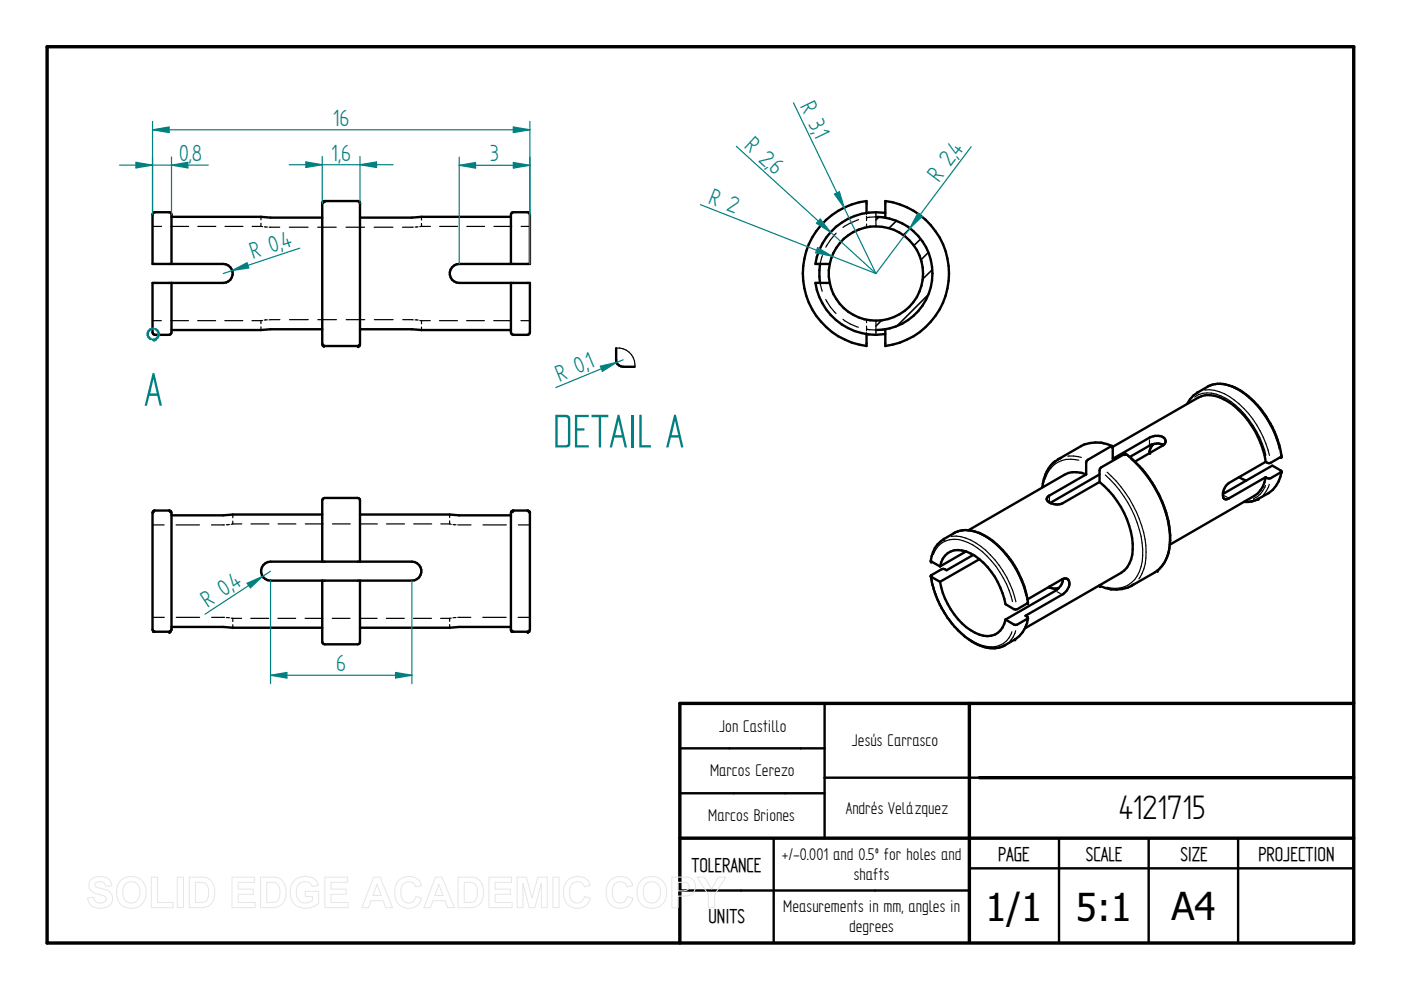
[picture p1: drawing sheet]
<svg xmlns="http://www.w3.org/2000/svg" width="297mm" height="210mm" viewBox="0 0 297 210" stroke-linecap="round" stroke-linejoin="round" font-family="sans-serif">
<path d="M10 9.9h277v190h-277zM205.5 149.1v50.5M287 149.1h-142.9v50.8M144.1 177.7h142.9M207.6 164.9h79.4" fill="none" stroke="#000" stroke-width=".72"/>
<g fill="none" stroke="#000" stroke-width=".51">
<path d="M36.4 56v-10.5l-.3-.5h-.2h-3.3l-.3 .5v10.5h15a2.01 2.01 0 0 1 2 2 2.01 2.01 0 0 1-2 2h-15v10.5l.3 .4 .2 .1h3.1l.2-.1 .3-.4v-10.5M36.4 46l31.9 .1M68.4 42.8l-.1 .3v29.8M68.7 42.6l-.2 .2M68.8 42.6h7.1M76 42.6l.3 .4M76.3 43.1v30M89.3 46h19M89.4 46l-2.1 .1h-11M108.3 56v-10.5l.3-.5h.2h3.3l.2 .5v10.5h-14.9a2.01 2.01 0 0 0-2 2 2.01 2.01 0 0 0 2 2h14.9v10.5v.2l-.5 .3h-3l-.4-.3-.1-.2v-10.5M173.9 56l-.2 2.7 .2 1.3M175.9 56a10 10 0 0 1 15.4-6.3 10 10 0 0 1 0 16.6 10 10 0 0 1-15.4-6.3"/>
<path d="M175.9 60h-3a12.9 12.9 0 0 0 14.8 10.8M175.9 56l-.2 2.7 .2 1.3M183.7 45.1v-2.5a15.5 15.5 0 0 0-13.5 15.4 15.5 15.5 0 0 0 13.5 15.4v-2.6M185.7 46a12 12 0 0 1 12 12 12 12 0 0 1-12 12M187.7 45.1a13 13 0 0 0-14.8 10.9h3M187.7 46.1v-3.5a15.5 15.5 0 0 1 13.5 15.4 15.5 15.5 0 0 1-13.5 15.4v-3.6M68.3 69.8l-31.9 .2M68.4 72.9v.2M68.4 73.1l.2 .2M68.7 73.3l7.2 .1M76.1 73.3l-.2 .1M76.2 73.2h.1"/>
<path d="M76.3 69.8h11l2.1 .2M89.3 70h19M223.6 97.9a7.7 7.7 0 0 0-2.6 5.4M223.7 97.8l-.1 .1M224.3 97.4l-.6 .4M225 97.1l-.7 .3M229.9 94.2l-5.6 3.2M229.9 94.2a7.8 7.8 0 0 1 5.9 .4M235.6 94.6l-5.2 3.1-.1 2.9M238.4 96.3l-5.2 3.1-.1 2.8M238.5 96.2h.1M238.7 96.2l.8 .7"/>
<path d="M239.5 96.9a24 24 0 0 1 8.6 17.7 8.2 8.2 0 0 1-2.6 6.3M240.6 97.9l5.9-3.5a1.02 1.02 0 0 0 .6-1.1 1.02 1.02 0 0 0-.9-.8 3.4 3.4 0 0 0-2.5 .3l-7.8 4.5v-2.6l18.1-10.4a5.7 5.7 0 0 1 5.5 .4 18.5 18.5 0 0 1 8.6 11.9l.2 1.3M244.6 94.1a2.21 2.21 0 0 0-.8 2M246.7 94.4a2.91 2.91 0 0 0-3 .1l-4.2 2.4M251.7 85.6l1.3-1.7 2.9-1.9a6.9 6.9 0 0 1 7.1 .8 20.9 20.9 0 0 1 8.7 13.9M268.3 97.9l-7.7 4.5a2.82 2.82 0 0 0-1.1 3.3l.5 .2 .6-.2 7.7-4.5M271.5 99.7l-1.8-1-10.4 6M271.5 96.9l-2.1 1.2-.3 .1-.8-.3M271.7 100a7 7 0 0 1-4.9 5.7M32.4 108.5l-.1 24.9M32.6 108.3l-.1 .2M32.8 108.2l-.2 .1"/>
<path d="M32.8 108.2l3.2 .1M36.1 108.3v.1M36.2 108.4l.1 .1M36.3 108.5v.2M36.4 108.8v24.6l-.3 .4M49.3 109.1h19M49.4 109.1l-2.1 .2h-10.9M55.8 119.8l1-.6 .6-.1h29.9a2.01 2.01 0 0 1 2 2 2.01 2.01 0 0 1-2 2h-29.9a2.01 2.01 0 0 1-1.9-1.2 2.01 2.01 0 0 1 .3-2.1zM68.3 119.1v-13l.3-.4 .2-.1h7.1l.4 .2v13.3M76.3 109.1l32 .2M108.4 108.5l-.1 24.9M108.8 108.2l-.3 .3"/>
<path d="M108.8 108.2l3.3 .1M112.1 108.4l.2 .1M112.3 108.5v.2M112.3 108.8v24.7l-.1 .3M197.4 119l1.9 1.1M200.1 114.3a5.9 5.9 0 0 0-2.7 4.5M202.2 113.1a7 7 0 0 1 7.3 .9 20.4 20.4 0 0 1 8.4 13.7M202.2 113.1l-2.1 1.2M204.8 116.9l-5.5 3.2M206.4 117.6l-5.7 3.3-.7-.3-.4 .1-2.2 1.3M207.6 118.6l-8.3 4.8M230.3 100.6l-7.8 4.5a.78 .78 0 0 0-.6 .8 .78 .78 0 0 0 .7 .7 2.96 2.96 0 0 0 2.7 .1l7.8-4.5"/>
<path d="M230.3 100.6a5.5 5.5 0 0 0-4.6 .1l-20.4 11.7M233.1 100.6l-10.4 6M233.1 102.2a18.7 18.7 0 0 1 7.1 14.3 5.8 5.8 0 0 1-2.5 5l-20.4 11.7M262.7 101.2l1.5 .7M266.8 105.8l-1.4 .5-1.6 .1M268.3 101.2a5.3 5.3 0 0 1-2.3 3.9l-18 10.4M271.6 100.1l-2.2 1.3-.3 .1-.8-.3M32.3 133.5l.1 .2M32.5 133.8l.3 .1h3.1M36.1 133.9h-.2M36.4 132.9h10.9l2.1 .2M49.3 133.1h19"/>
<path d="M68.3 123.1v13l.1 .3 .4 .2h7.1l.4-.2v-13.3M108.3 132.9l-32 .2M108.3 133.5l.1 .2M108.5 133.8l.3 .1h3M112.2 133.8l-.3 .1M197.4 122.1v.2M197.4 122.2v.1M197.4 122.3a19.8 19.8 0 0 0 9.8 14.4l2.1 .6 1.6 .2 1.9-.6 2.4-1.3M197.5 122.3l1.8 1.1M199.3 120.1a3.9 3.9 0 0 1 5.5-3.2 14.7 14.7 0 0 1 8.1 10.1l.3 1.1 2.1 1.1 2.5-1.3M199.3 123.4a15.7 15.7 0 0 0 7.4 10.8 4.1 4.1 0 0 0 6.2-2l.3-.8M217.8 131.2l-2.5 1.3-2.1-1.1"/>
<path d="M217.8 127.1l7.4-4.3a1.03 1.03 0 0 1 1.3 .1 1.03 1.03 0 0 1 .2 1.3 3.2 3.2 0 0 1-1.5 1.9l-7.8 4.5 .4 .2M217.9 131a6 6 0 0 1-2.6 4.6M222.4 124.5l1.1 .3 1-.1M224.5 124.7l-.7 .6-10.6 6.1M225.3 122.8l-.2 1.1-.6 .8M233.1 124.1v.1M233.3 124.2a7.3 7.3 0 0 0 5.8 .4M239.8 124.2l-.7 .4M240.4 123.9l-.6 .3M245.4 121l-5.6 3.2M144.1 158.7h30.7M174.8 149.1v28.6"/>
<path d="M144.1 168.2h30.7M164 177.7v22.2M207.6 164.9h-32.8M224.5 177.7v22.2M243.5 177.7v22.2M262.5 177.7v22.2M144.1 188.8h61.4M205.5 184.1h81.5"/>
</g>
<g fill="none" stroke="#000" stroke-width=".25">
<path d="M32.3 48h1.9M36.2 48h3.8M41.9 48h3.9M47.7 48h3.8M53.5 48h1.9M55.3 47.3v.7h.4M55.3 46v.6M56 48.1h.7M57.1 48.2h2.2M61.3 48.2h4M67.3 48.2h4M73.4 48.2h3.9"/>
<path d="M79.3 48.2h4M85.3 48.2h2.3M88.6 48.1h-.6M89.3 48h2M89.4 47.4v.6h-.4M89.4 46v.7M93.2 48h3.8M99 48h3.7M104.7 48h3.8M110.5 48h1.8M173.8 56.4v.2M173.9 59.7h.1"/>
<path d="M173.9 59.9l.4 1.9M174.4 54.2l-.5 2M177.3 49.4l-1.2 1.5-1 1.5M182 46.6l-1.7 .7-1.6 .9M183.7 45.1v.4M183.7 45.8v1M183.7 47.5v.7M184.1 46.1h.1M185.7 45v3M185.7 46l-2 .1M185.8 46h.1M186.2 46l.5 .1"/>
<path d="M187.3 46.1h.4M32.3 68h1.9M36.2 68h3.8M41.9 68h3.8M47.7 68h3.8M53.4 68h2M55.3 69.3v.7M55.7 67.9l-.4 .1v.6M56.7 67.8l-.7 .1M59.3 67.8h-2.2M61.4 67.8h4M67.4 67.8h3.9"/>
<path d="M73.4 67.8h3.9M79.4 67.8h4M85.4 67.8h2.2M88 67.8l.6 .1M89 67.9l.4 .1v.7M89.3 68h1.9M89.4 69.3v.7M93.2 68h3.8M98.9 68h3.8M104.7 68h3.8M110.4 68h1.9M175.1 63.5a10.6 10.6 0 0 0 2.1 3"/>
<path d="M178.7 67.7a9.5 9.5 0 0 0 3.3 1.7M183.7 69.8l.2 .1M183.7 67.8v.6M183.7 69.1v1M183.7 70.5v.3M183.9 69.8l1.8 .2M184.1 69.9h.3M185.7 68v3M185.7 70h.1M187.4 69.9h-.1M187.7 69.8l-.1 .1M226.4 96.7h1.2l1.7 .3"/>
<path d="M228.7 97.6a5.6 5.6 0 0 0-7.2 4.1M231.3 93.9h1.2l1.6 .2M239.6 97.2a24.6 24.6 0 0 1 8.3 17 9.1 9.1 0 0 1-1.4 5.6M243.7 93.3v.8M253.3 84.2a5 5 0 0 1 5.6-.3 18.7 18.7 0 0 1 9.2 11.6l.3 1M255.4 82.7a9.2 9.2 0 0 1 7.3 2.9 20.7 20.7 0 0 1 5.7 8.5M257.5 81.5a7.5 7.5 0 0 1 5.2 1.3 20.7 20.7 0 0 1 8.5 12.5M268.4 94.1l.8 2.5M32.3 111.3h2.5M37.3 111.3h5M47.6 111.3h-2.8M48.6 111.2l-.6 .1"/>
<path d="M49.3 111.1h2M49.4 110.5v.6l-.4 .1M49.4 109.1v.7M53.2 111.1h3.8M59 111.1h3.7M64.7 111.1h3.8M70.5 111.1h3.7M76.2 111.1h3.8M82 111.1h3.8M87.7 111.1h3.8M93.5 111.1h1.8M95.3 111.1l.4 .1"/>
<path d="M95.3 109.1v.6M95.3 110.4v.7M96.1 111.2l.6 .1M97.1 111.3h2.8M102.4 111.3h5M109.9 111.3h2.4M197.9 117.6a4.7 4.7 0 0 1 6.3-3 15.7 15.7 0 0 1 8.5 8 18.8 18.8 0 0 1 2 5M201.7 113.7a9.3 9.3 0 0 1 7.3 3 21.7 21.7 0 0 1 6.4 10.9M203.7 112.5a8.1 8.1 0 0 1 6.3 2.1 21 21 0 0 1 7.5 11.7M222.5 105.5v.7M234.4 100.7a23.4 23.4 0 0 1 7.9 17.1 6.7 6.7 0 0 1-4 6.7 5.9 5.9 0 0 1-3.6 0M234.7 100.1a25.5 25.5 0 0 1 8.2 15.6 10.1 10.1 0 0 1-1.4 7"/>
<path d="M259.6 105.1l.6 .4M265.8 105.7h.1M268.3 102.9a4.8 4.8 0 0 1-2.4 2.8M269.1 102.7l-.6 1.4-.7 .8M271.3 101.4l-.4 .9-.9 1.3M32.3 130.9h2.5M37.4 130.9h4.9M44.9 130.9h2.7M48 130.9l.6 .1M49 131.1h.4v.7M49.3 131.1h1.9M49.4 132.5v.6"/>
<path d="M53.2 131.1h3.8M58.9 131.1h3.8M64.7 131.1h3.7M70.4 131.1h3.8M76.2 131.1h3.8M81.9 131.1h3.8M87.7 131.1h3.8M93.4 131.1h1.9M95.3 131.1v.6M95.3 132.4v.7M95.7 131.1h-.4M96.7 130.9l-.6 .1"/>
<path d="M97.1 130.9h2.7M102.4 130.9h4.9M109.9 130.9h2.4M197.8 124a19.9 19.9 0 0 0 8.4 11.9 6.3 6.3 0 0 0 6.5 .5 4.5 4.5 0 0 0 1.8-2.5M215.3 133.7a4.9 4.9 0 0 1-1.2 2.3M217.5 132.5l-.3 .8-.9 1.4M224.2 125.5l.6 .4"/>
</g>
<g fill="#000">
<circle cx="68.4" cy="42.8" r=".25"/>
<circle cx="68.7" cy="42.6" r=".25"/>
<circle cx="68.8" cy="42.6" r=".25"/>
<circle cx="76.3" cy="43" r=".25"/>
<circle cx="68.4" cy="73.1" r=".25"/>
<circle cx="68.7" cy="73.3" r=".25"/>
<circle cx="75.9" cy="73.4" r=".25"/>
<circle cx="76.2" cy="73.2" r=".25"/>
<circle cx="76.3" cy="73.1" r=".25"/>
<circle cx="223.6" cy="97.9" r=".25"/>
<circle cx="235.6" cy="94.6" r=".25"/>
<circle cx="235.7" cy="94.6" r=".25"/>
<circle cx="235.9" cy="94.7" r=".25"/>
<circle cx="235.9" cy="94.6" r=".25"/>
<circle cx="238.4" cy="96.3" r=".25"/>
<circle cx="238.6" cy="96.2" r=".25"/>
<circle cx="238.7" cy="96.2" r=".25"/>
<circle cx="243.8" cy="96" r=".25"/>
<circle cx="271.6" cy="99.8" r=".25"/>
<circle cx="271.6" cy="96.9" r=".25"/>
<circle cx="271.6" cy="99.9" r=".25"/>
<circle cx="271.6" cy="96.8" r=".25"/>
<circle cx="271.7" cy="96.8" r=".25"/>
<circle cx="271.7" cy="96.7" r=".25"/>
<circle cx="271.7" cy="100" r=".25"/>
<circle cx="271.7" cy="99.9" r=".25"/>
<circle cx="32.4" cy="108.5" r=".25"/>
<circle cx="32.6" cy="108.3" r=".25"/>
<circle cx="36" cy="108.3" r=".25"/>
<circle cx="36.1" cy="108.4" r=".25"/>
<circle cx="36.3" cy="108.5" r=".25"/>
<circle cx="108.4" cy="108.5" r=".25"/>
<circle cx="108.8" cy="108.2" r=".25"/>
<circle cx="112.1" cy="108.3" r=".25"/>
<circle cx="112.3" cy="108.5" r=".25"/>
<circle cx="197.4" cy="118.9" r=".25"/>
<circle cx="197.4" cy="119" r=".25"/>
<circle cx="200.1" cy="114.3" r=".25"/>
<circle cx="266.8" cy="105.7" r=".25"/>
<circle cx="271.6" cy="100.1" r=".25"/>
<circle cx="271.6" cy="100" r=".25"/>
<circle cx="32.5" cy="133.8" r=".25"/>
<circle cx="35.9" cy="133.9" r=".25"/>
<circle cx="36.1" cy="133.8" r=".25"/>
<circle cx="108.3" cy="133.5" r=".25"/>
<circle cx="108.5" cy="133.8" r=".25"/>
<circle cx="111.9" cy="133.9" r=".25"/>
<circle cx="112.2" cy="133.8" r=".25"/>
<circle cx="197.4" cy="122.1" r=".25"/>
<circle cx="197.4" cy="122" r=".25"/>
<circle cx="197.4" cy="122.3" r=".25"/>
<circle cx="197.5" cy="122.3" r=".25"/>
<circle cx="215.2" cy="135.6" r=".25"/>
<circle cx="217.8" cy="131.2" r=".25"/>
<circle cx="217.8" cy="127.9" r=".25"/>
<circle cx="217.8" cy="131.1" r=".25"/>
<circle cx="217.8" cy="130.8" r=".25"/>
<circle cx="217.9" cy="127.8" r=".25"/>
<circle cx="217.9" cy="130.9" r=".25"/>
<circle cx="217.9" cy="131.1" r=".25"/>
<circle cx="217.9" cy="127.7" r=".25"/>
<circle cx="217.9" cy="131" r=".25"/>
<circle cx="222.5" cy="124.4" r=".25"/>
<circle cx="233.2" cy="124.2" r=".25"/>
<circle cx="233.3" cy="124.2" r=".25"/>
<circle cx="245.4" cy="121" r=".25"/>
<circle cx="245.4" cy="120.9" r=".25"/>
</g>
<path d="M186.3 46l-.6 .7M190.1 46.8l-1.6 1.6M193 48.4l-1.5 1.5M195.2 50.7l-1.4 1.4M196.8 53.5l-1.5 1.6M197.7 57.2l-2.1 2M186.9 67.9l-1.2 1.2M196.8 62.5l-6.6 6.6" fill="none" stroke="#000" stroke-width=".34"/>
<path d="M148.5 43.4l37.2 14.6M173.4 52.5l3 1.8-3.5-.7z" fill="none" stroke="#008080" stroke-width=".25"/>
<path d="M173.4 52.5l3 1.8-3.5-.7z" fill="#008080"/>
<path d="M32.3 27.5l3.6-.6v1.2zM32.3 25.7v19.8M112.3 25.7v19.8" fill="none" stroke="#008080" stroke-width=".25"/>
<path d="M32.3 27.5l3.6-.6v1.2z" fill="#008080"/>
<path d="M108.8 26.9l3.5 .6-3.5 .6z" fill="none" stroke="#008080" stroke-width=".25"/>
<path d="M108.8 26.9l3.5 .6-3.5 .6z" fill="#008080"/>
<path d="M28.8 34.4l3.5 .6-3.5 .6zM32.3 27.5h80M32.3 33.3v12.2M36.4 33.3v12.2" fill="none" stroke="#008080" stroke-width=".25"/>
<path d="M28.8 34.4l3.5 .6-3.5 .6z" fill="#008080"/>
<path d="M36.4 35l3.4-.6v1.2z" fill="none" stroke="#008080" stroke-width=".25"/>
<path d="M36.4 35l3.4-.6v1.2z" fill="#008080"/>
<path d="M25.4 35h18.8M64.9 34.3l3.4 .6-3.4 .6zM68.3 33.2v9.9M76.3 33.2v9.9" fill="none" stroke="#008080" stroke-width=".25"/>
<path d="M64.9 34.3l3.4 .6-3.4 .6z" fill="#008080"/>
<path d="M76.3 34.9l3.5-.6v1.2z" fill="none" stroke="#008080" stroke-width=".25"/>
<path d="M76.3 34.9l3.5-.6v1.2z" fill="#008080"/>
<path d="M61.3 34.9h22.1" fill="none" stroke="#008080" stroke-width=".25"/>
<path d="M33.7 70.8l-.3 .8-.4 .3" fill="none" stroke="#008080" stroke-width=".51"/>
<g fill="#008080">
<circle cx="33" cy="71.9" r=".25"/>
<circle cx="32.6" cy="72" r=".25"/>
</g>
<path d="M32 69.8a1.13 1.13 0 0 0-.7 1.1 1.13 1.13 0 0 0 .7 1M32.3 69.7h.3M32.4 72h.2M33 69.8l.4 .3 .3 .7" fill="none" stroke="#008080" stroke-width=".51"/>
<path d="M130.6 73.8v2.5a1.4 1.4 0 0 0 1.5 1.5h2.5" fill="none" stroke="#000" stroke-width=".51"/>
<path d="M130.6 73.8a3.5 3.5 0 0 1 4 4" fill="none" stroke="#000" stroke-width=".25"/>
<path d="M127.3 77.6l3.4-.8-3 1.9zM132.1 76.3l-14.2 5.9" fill="none" stroke="#008080" stroke-width=".25"/>
<path d="M127.3 77.6l3.4-.8-3 1.9z" fill="#008080"/>
<path d="M49.2 57.4l3.2-1.7 .3 1.1zM63.5 52.6l-16.2 5.4" fill="none" stroke="#008080" stroke-width=".25"/>
<path d="M49.2 57.4l3.2-1.7 .3 1.1z" fill="#008080"/>
<path d="M97.4 35.1l3.4-.6v1.1zM97.4 33.3v22.7M112.3 33.3v22.7" fill="none" stroke="#008080" stroke-width=".25"/>
<path d="M97.4 35.1l3.4-.6v1.1z" fill="#008080"/>
<path d="M108.8 34.5l3.5 .6-3.5 .5z" fill="none" stroke="#008080" stroke-width=".25"/>
<path d="M108.8 34.5l3.5 .6-3.5 .5z" fill="#008080"/>
<path d="M97.4 35.1h14.9M57.4 123.1v21.8M87.3 123.1v21.8M57.4 143.2l3.4-.6v1.2z" fill="none" stroke="#008080" stroke-width=".25"/>
<path d="M57.4 143.2l3.4-.6v1.2z" fill="#008080"/>
<path d="M83.9 142.6l3.4 .6-3.4 .6z" fill="none" stroke="#008080" stroke-width=".25"/>
<path d="M83.9 142.6l3.4 .6-3.4 .6z" fill="#008080"/>
<path d="M52.4 123.7l3.3-1.5-2.6 2.4zM57.4 121.1l-13.9 9.1M57.4 143.2h29.9" fill="none" stroke="#008080" stroke-width=".25"/>
<path d="M52.4 123.7l3.3-1.5-2.6 2.4z" fill="#008080"/>
<path d="M205.9 31.1l-20.2 26.9M194.6 45.3l.9 .6-2.6 2.5z" fill="none" stroke="#008080" stroke-width=".25"/>
<path d="M194.6 45.3l.9 .6-2.6 2.5z" fill="#008080"/>
<path d="M156.1 31l29.6 27M173.9 46.4l2.2 2.8-3-1.9z" fill="none" stroke="#008080" stroke-width=".25"/>
<path d="M173.9 46.4l2.2 2.8-3-1.9z" fill="#008080"/>
<path d="M168.2 21.8l17.5 36.2M176.9 41.1l1.1-.5 1 3.4z" fill="none" stroke="#008080" stroke-width=".25"/>
<path d="M176.9 41.1l1.1-.5 1 3.4z" fill="#008080"/>
<g fill="none" stroke="#e6e6e6" stroke-width=".21">
<path d="M19.3 186.5a3.1 3.1 0 0 1 4 .2l.4 1.1-1.3 .1a1.28 1.28 0 0 0-1-1 1.28 1.28 0 0 0-1.3 .5v.4a5.6 5.6 0 0 0 2.5 .9 1.98 1.98 0 0 1 1.2 2.4 1.98 1.98 0 0 1-2.2 1.5 2.48 2.48 0 0 1-3-2.2l1.2-.2a1.44 1.44 0 0 0 1.3 1.3 1.44 1.44 0 0 0 1.5-.9 1.18 1.18 0 0 0-1.4-.9 2.36 2.36 0 0 1-2.4-2l.1-.7zM25.8 186.5a3.3 3.3 0 0 1 3.9-.1 3.3 3.3 0 0 1 1.2 3.8 3.2 3.2 0 0 1-3.8 2.3 3.2 3.2 0 0 1-2.4-3.8 3 3 0 0 1 1.1-2.2zM26.5 187.5a1.87 1.87 0 0 1 2.2-.4 1.87 1.87 0 0 1 1 2.1 1.87 1.87 0 0 1-1.8 2.3 1.87 1.87 0 0 1-1.9-2.3l.1-.8zM32.1 186h1.3v5.3h3.3v1.1h-4.6zM37.6 186h1.3v6.4h-1.3zM40.1 186h2.4a2.79 2.79 0 0 1 3 3.3 2.79 2.79 0 0 1-2.9 3.1h-2.5zM41.4 187.1a2.64 2.64 0 0 1 2.5 .5 3.3 3.3 0 0 1-.3 3.5l-.8 .2h-1.4zM49.2 186h4.8v1.1h-3.5v1.4h3.2v1.1h-3.2v1.7h3.6v1.1h-4.9zM55.2 186h2.4a2.79 2.79 0 0 1 3.1 3.3 2.79 2.79 0 0 1-3 3.1h-2.5zM56.6 187.1a2.64 2.64 0 0 1 2.4 .5 3.3 3.3 0 0 1-.3 3.5l-.8 .2h-1.3zM62.3 186.8a3.6 3.6 0 0 1 4.6-.2l.6 1.1-1.3 .3a1.8 1.8 0 0 0-2.2-1 1.8 1.8 0 0 0-1.2 2.1 2.01 2.01 0 0 0 1.1 2.2 2.01 2.01 0 0 0 2.3-.4v-.8h-1.5v-1.1h2.9v2.6a3.8 3.8 0 0 1-5.5-.3 4 4 0 0 1 .2-4.5zM68.9 186h4.8v1.1h-3.5v1.4h3.2v1.1h-3.2v1.7h3.6v1.1h-4.9z"/>
<path d="M79.2 186h1.4l2.6 6.4h-1.4l-.6-1.4h-2.5l-.6 1.4h-1.4zM79.9 187.5l.9 2.4h-1.7zM84.5 186.7a2.87 2.87 0 0 1 4.9 1l-1.3 .3a1.6 1.6 0 0 0-1.8-1 1.6 1.6 0 0 0-1.3 1.7 2.19 2.19 0 0 0 1.3 2.7 1.55 1.55 0 0 0 1.9-1.3l1.2 .4a2.93 2.93 0 0 1-3.4 2 2.93 2.93 0 0 1-2.3-3.3v-.6a3.2 3.2 0 0 1 .8-1.9zM92.3 186h1.4l2.6 6.4h-1.4l-.5-1.4h-2.6l-.5 1.4h-1.4zM93 187.5l.9 2.4h-1.7zM97.1 186h2.4a2.79 2.79 0 0 1 3 3.3 2.79 2.79 0 0 1-2.9 3.1h-2.5zM98.4 187.1a2.64 2.64 0 0 1 2.4 .5 3.3 3.3 0 0 1-.2 3.5l-.9 .2h-1.3zM103.7 186h4.8v1.1h-3.5v1.4h3.2v1.1h-3.2v1.7h3.6v1.1h-4.9zM109.6 186h2l1.2 4.4 1.2-4.4h2v6.4h-1.2v-5.1l-1.4 5.1h-1.2l-1.3-5.1v5.1h-1.3zM117.2 186h1.3v6.4h-1.3zM120.3 186.7a2.87 2.87 0 0 1 4.8 1l-1.2 .3a1.6 1.6 0 0 0-1.9-1 1.6 1.6 0 0 0-1.2 1.7 2.19 2.19 0 0 0 1.3 2.7 1.55 1.55 0 0 0 1.8-1.3l1.3 .4a2.93 2.93 0 0 1-3.5 2 2.93 2.93 0 0 1-2.2-3.3v-.6a3.2 3.2 0 0 1 .8-1.9zM129.3 186.7a2.87 2.87 0 0 1 4.9 1l-1.2 .3a1.6 1.6 0 0 0-1.9-1 1.6 1.6 0 0 0-1.3 1.7 2.19 2.19 0 0 0 1.3 2.7 1.55 1.55 0 0 0 1.9-1.3l1.2 .4a2.93 2.93 0 0 1-3.4 2 2.93 2.93 0 0 1-2.3-3.3l.1-.6a3.2 3.2 0 0 1 .7-1.9z"/>
<path d="M136.2 186.5a3.3 3.3 0 0 1 3.9-.1 3.3 3.3 0 0 1 1.1 3.8 3.2 3.2 0 0 1-3.7 2.3 3.2 3.2 0 0 1-2.4-3.8 3 3 0 0 1 1.1-2.2zM136.9 187.5a1.87 1.87 0 0 1 2.2-.4 1.87 1.87 0 0 1 .9 2.1 1.87 1.87 0 0 1-1.8 2.3 1.87 1.87 0 0 1-1.8-2.3l.1-.8zM142.4 186h2.1a2.5 2.5 0 0 1 2.7 1 2.08 2.08 0 0 1-.1 2.2 2.08 2.08 0 0 1-2.1 .8h-1.2v2.4h-1.4zM143.8 187.1h.6a1.28 1.28 0 0 1 1.7 .9 1.22 1.22 0 0 1-1.6 .9h-.7zM147.8 186h1.5l1.6 2.5 1.4-2.5h1.6l-2.4 3.7v2.7h-1.3v-2.7z"/>
</g>
<g font-size="11.3" fill="#008080">
<text x="30.6" y="86">A</text>
<text x="117.2" y="94.9">DETAIL A</text>
</g>
<g font-size="8.1">
<text x="237.2" y="173.7">4121715</text>
<text x="208.9" y="195.3">1/1</text>
<text x="228.1" y="195.3">5:1</text>
<text x="248.4" y="195.1">A4</text>
</g>
<g font-size="5.6" fill="#008080">
<text x="169.6" y="22.6" transform="rotate(64 169.6 22.6)">R 3,</text>
<text x="70.6" y="26.6">16</text>
<text x="172.4" y="28.5" transform="rotate(64 172.4 28.5)">1</text>
<text x="38" y="34.1">0,8</text>
<text x="70.2" y="34.1">1,6</text>
<text x="103.9" y="34.2">3</text>
<text x="157.6" y="31.2" transform="rotate(42 157.6 31.2)">R 2,</text>
<text x="162.8" y="35.9" transform="rotate(42 162.8 35.9)">6</text>
<text x="203.2" y="33.2" transform="rotate(-53 203.2 33.2)">4</text>
<text x="199" y="38.8" transform="rotate(-53 199 38.8)">R 2,</text>
<text x="150" y="43" transform="rotate(21 150 43)">R 2</text>
<text x="60.2" y="52.8" transform="rotate(-18 60.2 52.8)">4</text>
<text x="53.6" y="55" transform="rotate(-18 53.6 55)">R 0,</text>
<text x="118.7" y="80.9" transform="rotate(-22 118.7 80.9)">R 0,</text>
<text x="125" y="78.3" transform="rotate(-22 125 78.3)">1</text>
<text x="49.8" y="125.1" transform="rotate(-33 49.8 125.1)">4</text>
<text x="44" y="128.8" transform="rotate(-33 44 128.8)">R 0,</text>
<text x="71.3" y="142.3">6</text>
</g>
<g font-size="4.8">
<text x="146.6" y="184.8">TOLERANCE</text>
<text x="211.6" y="182.5">PAGE</text>
<text x="230.2" y="182.5">SCALE</text>
<text x="250.3" y="182.5">SIZE</text>
<text x="266.8" y="182.5">PROJECTION</text>
<text x="150.2" y="195.8">UNITS</text>
</g>
<g font-size="4.1">
<text x="152.5" y="155.1">Jon Castillo</text>
<text x="180.6" y="158.2">Jesús Carrasco</text>
<text x="150.5" y="164.5">Marcos Cerezo</text>
<text x="179.3" y="172.6">Andrés Velázquez</text>
<text x="150.2" y="174.1">Marcos Briones</text>
<text x="165.8" y="182.4">+/-0.001 and 0.5º for holes and</text>
<text x="181" y="186.6">shafts</text>
<text x="166.1" y="193.5">Measurements in mm, angles in</text>
<text x="180" y="197.6">degrees</text>
</g>
</svg>
